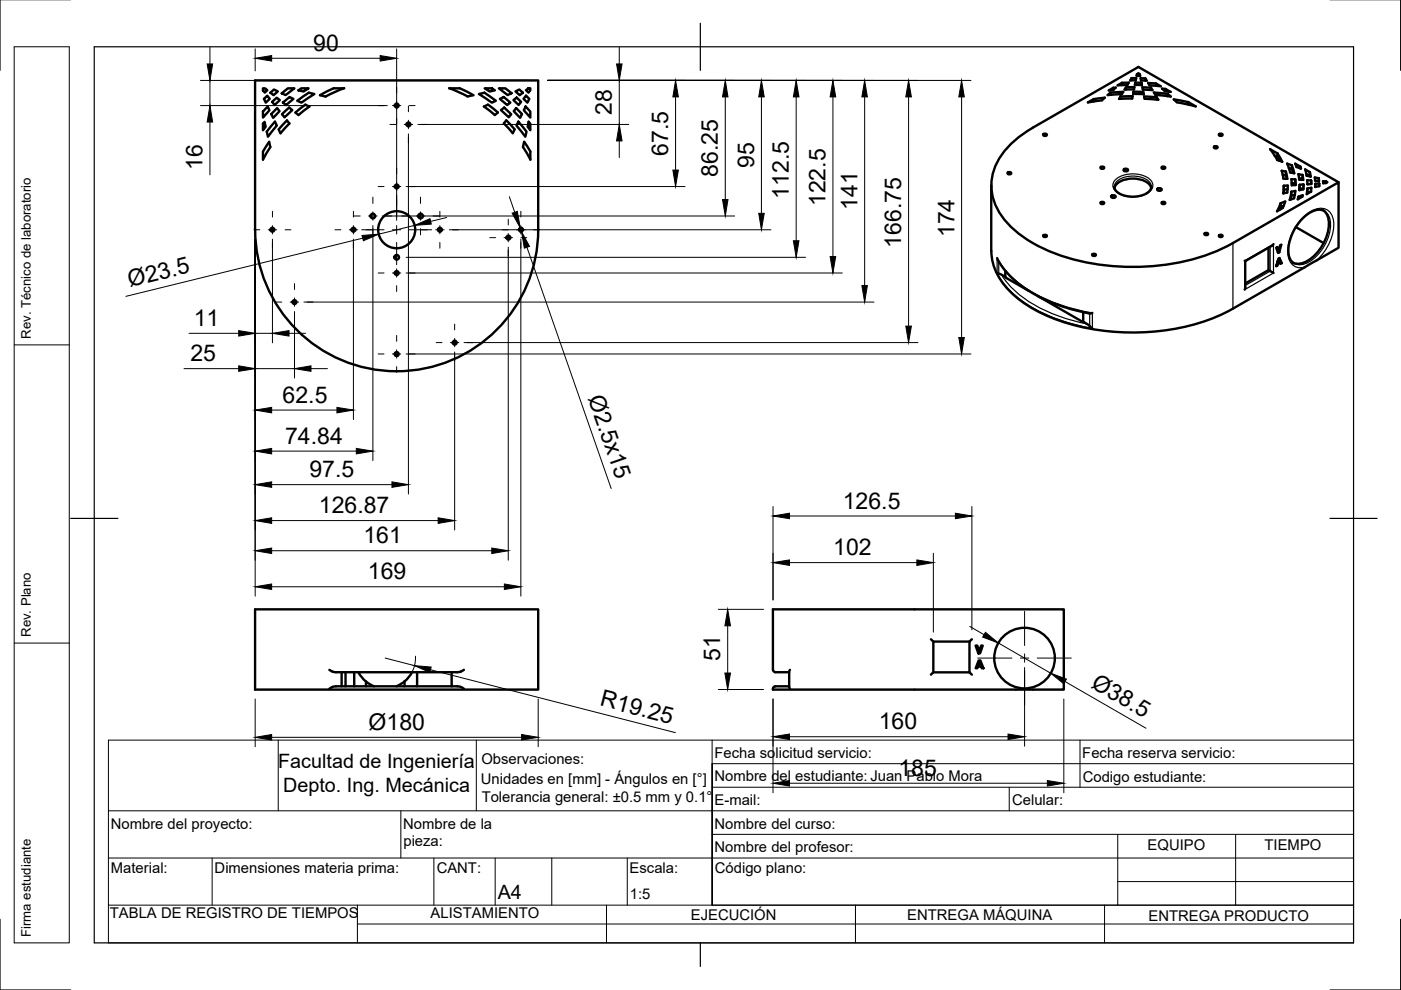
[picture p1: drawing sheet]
<svg xmlns="http://www.w3.org/2000/svg" width="297mm" height="210mm" viewBox="0 0 297 210" stroke-linecap="round" stroke-linejoin="round" font-family="sans-serif">
<!-- layer: Visible -->
<g fill="none" stroke="#000" stroke-width=".51">
<path d="M55.8 18.7h.4l.5 .4-.6 .5-.3-.5zM57.3 19.7l.8-.7 .8 .4-.9 .8zM59.7 19.8l1.3-1.1h1.4l-1.8 1.5zM63.3 19.1l.6-.4h1.5l-1 .7zM65.5 19.6l-2.4 1.8 .8 .4 2.8-1.9-1.2-.2M95.2 18.7a5.1 5.1 0 0 1 3.7 .7l1.5 .8-1.3 .2zM101.5 19.9l1.2-.2 2.4 1.7-.8 .4zM102.8 18.7h1.5l.6 .4-1.1 .3zM105.8 18.7h1.3l1.4 1.1-.9 .4zM109.3 19.4l.8-.4 .7 .7-.6 .5zM111.5 19.1l.5-.4h.4v.4l-.3 .5zM235.4 19.6v.5"/>
<path d="M236 18.6l-.9 .6 .9-.1M236 18.6v.5M236 18.6h.6l-.6 .5M237 18.1a3.3 3.3 0 0 1 2.3-.6l-.3 .5zM237.9 17.6v.4M238.1 19.5l-.2 .5-3 .2 .5-.6M238.2 19.5l-2.8 .1M238.7 18.5h1.8l-.1 .5h-1.9zM238.7 18.5v.5M239.6 17h1.2M239.9 17v-.4l-.3 .5M239.9 16.6h1l-.1 .5"/>
<path d="M240.3 19.4l-.1 .5M240.3 19.4v.5M240.3 19.4l2.1 .1M240.7 17.5l-.1 .5M240.7 17.5v.5M240.7 17.5h1.3M241 16.1h.7M241.1 15.7l.3-.1 .3 .1v.4M241.1 15.7l-.1 .4M241.1 15.7v.4M241.4 15.6v.5M241.7 15.7v.4"/>
<path d="M242 17.5l.1 .5h-1.5M242 17.5v.5M242.2 18.5l1.8 .1 .3 .5-2-.1zM242.4 19.5l.1 .5-2.3-.1M242.4 19.5v.5M242.8 16.6h-1l.1 .5h1.2l-.3-.5v.5M243.4 17.6l.3 .5M243.4 17.6l1.7 .1M244 18.6v.5M245.1 17.7l1 .6-2.4-.2M245.1 17.7v.5M247.1 18.9l1.1 .6-1.2-.2"/>
<path d="M247.1 18.9v.5M247.1 18.9l-.7-.1 .6 .5M247.6 19.9l.6 .6-3.2-.4M247.6 19.9v.5M247.6 19.9l-2.9-.3 .3 .5M56 21l.7-.7 .5 .6-.9 .9zM56.1 25.8l.2 1.1-.5 .7v-1.4zM56.7 22.6l.4 .8-1.3 1.5v-1.2zM57.1 30.1l.2 1.1-1.5 2.6M57.1 30.1l-.6 .8a3.6 3.6 0 0 0-.7 3M57.7 21.6l1-.9 .6 .5-1.1 1.1zM58.3 25.8l.4 .8-1.9 2.4-.2-1.1"/>
<path d="M58.3 25.8l-1.7 2.1M58.8 22.9l.5 .7-1.4 1.4-.4-.8zM60 21.8l1.4-1.2 .8 .4-1.6 1.3zM60.8 25.5l.6 .7-1.9 2-.4-.8M60.9 25.5l-1.8 1.9M61.3 22.8l-1.5 1.4 .5 .7 1.7-1.6-.7-.5M64.8 22.2l-2.2 1.7 .7 .5 2.3-1.8-.9-.4M67.8 20.2l1.5-.8a5.2 5.2 0 0 1 3.7-.7l-4 1.8zM103.4 22.2l-.8 .4 2.3 1.8 .7-.5M103.4 22.2l2.2 1.6M106 21l.8-.4 1.4 1.2-.7 .5zM106.2 23.3l.7-.5 1.5 1.4-.5 .7z"/>
<path d="M106.8 26.2l.6-.7 1.7 1.9M106.8 26.2l1.9 2 .4-.8M108.9 21.2l.6-.5 1 .9-.5 .7zM109.4 22.9l1.3 1.3-.4 .8-1.4-1.4zM109.9 25.8l1.7 2.1-.2 1.1-1.9-2.4zM111.4 22.6l1 1.1v1.2l-1.3-1.5zM111.5 20.3l.7 .7-.4 .8-.8-.9zM112.1 25.8l.3 .4v1.4l-.5-.7zM112.5 33.8l-1.6-2.6 .2-1.1 .6 .8a3.6 3.6 0 0 1 .7 3M213.7 36.6l.4-.1 .3 .3-.5 .2-.3-.2zM221.3 28.4l.4-.1 .3 .3-.5 .2-.3-.2zM231.9 21v.5"/>
<path d="M233.4 35.4l.4-.1 .3 .3-.5 .2-.3-.2zM234.3 20.7l-.7 .6-2.9 .4 1.2-.7M234.3 20.7l-2.4 .3M236.3 39.6a2.55 2.55 0 0 0 2.3 1.9 5.5 5.5 0 0 0 5.2-1.2l.3-.7M236.3 39.8a3.3 3.3 0 0 1 3.1-1.9 5 5 0 0 1 4.5 1.5l.2 .4M237.6 20.5l-.3 .5M237.6 20.5v.4M238.3 35.8h.5l.4 .3-.6 .2-.4-.2zM240.1 20.4v.5l-2.8 .1M240.2 20.4l-2.6 .1M242.6 20.5l.1 .4M242.6 20.4l2.7 .2"/>
<path d="M245.3 20.6l.3 .5-2.9-.2M245.3 20.6v.5M245.5 40l.4-.1 .4 .4-.6 .2-.4-.2zM246.4 35.4l.4-.1 .3 .3-.5 .2-.3-.2zM248.9 21.1l1.5 .2a6.5 6.5 0 0 1 3.1 1.3l-4-.9zM252 21.7v.5M257.5 31.1l.4-.1 .3 .3-.5 .2-.3-.2zM258.5 28.4l.4-.1 .3 .3-.5 .2-.3-.2zM269.3 31.6a3.6 3.6 0 0 1 2.2 2l.4 .7-1.1-.4zM270.8 33.3l.5 .8M270.8 32.5v.9l-.5-.4M271.9 37.1l.7 .1v-.8l-.9-.2 .4 1.7"/>
<path d="M272.1 37.9h.8M272.2 39.4v.8l.8-.1M272.2 39.4l.8-.1v1.1l-.1 .4-.8 .2zM272.6 37.2l.2 .7M272.6 36.4l.3 1.5M272.9 34.7l1 .3M272.9 34.7l.6 1.9M273.9 35v.9l-.7-.3M273.9 35l.5 1.7-.9-.1M273.9 35.9l.3 .8M274.6 34.7l1.1 .6 .1 .4-.9-.3zM274.6 38l.1 1.2-.8 .1-.1-1.3h.8v.9l-.7-.1"/>
<path d="M274.6 38.8l.1 .4M275.3 36.9l.9 .2M275.3 36.9l.2 1.2h.8l-.1-1M275.5 39.3v1M275.7 35.3v.4M276.2 37.1v.8l-.8-.1M276.2 37.9v.2M276.4 39.1l-.9 .1v1.1M276.4 39.1v.4M276.4 39.9l-.9 .1M276.4 39.1l-.1 1M277.1 38.2l.9 .1v.7"/>
<path d="M277.1 38.2l.1 .9 .8-.1M277.2 40l.8-.2v.8M277.2 40v.8l.8-.2M277.2 40l-.1 1.2 .9-.6M277.2 39h.3M277.7 36.5l.2 .9-.9-.1-.3-1.4 1 .6v.8l-.8-.4M277.7 37.3v.1M278 38.3v.7M278.8 37.6l.8 .2 .1 .6-.9-.1zM278.8 39.3v.3M279.6 37.8v.6M279.7 38.9v.6"/>
<path d="M279.7 38.9l-.8 .1v.6M279.7 38.9v.6l-.9 .1M281.1 38.5l.3 .1-.9 .3M281.1 38.5l-.6-.1v.4M281.1 38.5v.3M283.8 38.6l-42.4-24.4-22.4 12.9a17.7 17.7 0 0 0-8.2 8.7 10.9 10.9 0 0 0 2.3 11 28.6 28.6 0 0 0 15.3 8.4 48.6 48.6 0 0 0 31.3-2.8l24.1-13.8v13.9l-22.4 12.9a45.6 45.6 0 0 1-27 4.8 36.6 36.6 0 0 1-19.2-7.4 12.9 12.9 0 0 1-5-9.6v-13.9M54.1 48.7a30 30 0 0 0 30 30 30 30 0 0 0 30-30v-31.6h-60v31.6M211.4 54.7a20.8 20.8 0 0 0 10.9 9.2l4.5 1.6 4.2 1 .6-.1M213.1 57.4v1.3l-1.1-.6-.6-.1M213.2 58.7l.1 .2M213.3 58.9l4.9 2.8M221.3 49.8h.4l.3 .3-.5 .2-.3-.2z"/>
<path d="M231.7 53.9l.4-.1 .3 .3-.5 .2-.3-.2zM233.4 42.9l.4-.1 .3 .3-.5 .2-.3-.2zM235.7 41.5l.5-.1 .3 .4-.6 .2-.3-.2zM246.4 42.9l.4-.1 .3 .3-.5 .2-.3-.2zM255.5 49.4h.4l.2 .3-.5 .2-.3-.2zM258.5 49.8h.4l.3 .3-.5 .2-.3-.2zM263.9 55.3l.1 .1M268.9 52.5v4.8M270 51.8l-.3 .3-5.7 3.3v5.5M270 57.9l-1.1-.6-4.9 2.8M270.7 56.2l.1-.3 .1 .1-.1 .3M270.7 52.4l.4 .8 .3-1.2 .3-.1-.5 1.6"/>
<path d="M270.8 55.9l.5-.3 .1 .1-.5 .3M271 55l.1 .1-.1 .6-.2-.1zM271.1 53.4l-.2 .1M271.1 53.2l-.3-.8-.2 .1 .4 1.1 .2-.1M271.1 55.1l.2 .4-.3 .2M271.2 54.8l.4 .9M271.4 55.7l.1 .2 .3-.1h-.4M271.5 52l-.4 1.4 .1 .1M271.5 43.1v.8l.6-.2M271.5 43.9l-.2 .6M271.5 43.1l1-.4-.5 1.4-1.3 .7zM271.8 55.8l-.5-1.1-.3 .2-.4 1.6 .2-.2h-.2"/>
<path d="M272.2 40.2v.8M273.8 40.7v.8l.7-.2M273.8 41.5l-.1 .8M273.8 40.6l.8-.1-.2 1.5-1 .4zM274.7 48.1l5.9 3.4M275.3 41.7v.5M276.1 41.7l-.9 .6 .1-.6M276.1 41.7l.1-.3-.9 .3M276.3 40.1l-.8 .2M277.2 40.8v.3M280.6 44.6a4.2 4.2 0 0 1 1 4.4 9.6 9.6 0 0 1-5.4 6.8l-1.4 .1-.6-.2M280.8 44.7a3.5 3.5 0 0 0-3.9 1 10 10 0 0 0-3.7 8.4l.5 1.1 .6 .6"/>
<path d="M83.8 75.4h.5M220 62.8l9.7 5.4M229.7 66.2v2l1.1 .7 .8 .7M264 60.9l-.1 .5M54.1 129.2h60v17h-60zM197.4 135.5l.5 .5h7.6M197.9 136v6.6M206.1 135.5l-.6 .5v6.6M206.8 136.9h.4l.4 1.2 .4-1.2h.4l-.6 1.6h-.4zM69.8 146l.7-.3 .7-.2h25.8l.7 .2 .7 .3M69.8 142l.7 .4 .7 .1h25.8l.7-.1 .7-.4M72.4 142.5v3"/>
<path d="M73.3 142.5v3M75.1 142.5v3M76 142.5l.9 1.3 .7 .7M77.6 144.5v1M77.6 144.5l1.7 1M85.8 144.5v1M85.8 144.5l-1.8 1M87.4 142.5l-.6 .9-1 1.1M88.4 142.5v3M95.8 142.5v3M167.3 142.5h-1.6a2.05 2.05 0 0 1-1.7-.2l-.1-13.1h61.7v17h-61.7a.7 .7 0 0 1 .3-.7 .7 .7 0 0 1 .8 0h2.3M167.5 142l-.2 .4v3.3l.2 .3"/>
<path d="M197.4 143l.5-.4h7.6l.6 .4M207.5 140h.4l.6 1.7h-.3l-.2-.4h-.7l-.1 .4h-.3zM207.7 140.4l.2 .6h-.4z"/>
<circle cx="84.1" cy="39.5" r=".41"/>
<circle cx="84.1" cy="22.4" r=".41"/>
<circle cx="86.6" cy="26.4" r=".41"/>
<circle cx="57.8" cy="48.7" r=".41"/>
<circle cx="74.9" cy="48.7" r=".41"/>
<circle cx="79" cy="45.8" r=".5"/>
<circle cx="84.1" cy="57.9" r=".41"/>
<circle cx="84.1" cy="54.6" r=".5"/>
<circle cx="84.1" cy="48.7" r="3.9"/>
<circle cx="89.2" cy="45.8" r=".5"/>
<circle cx="93.3" cy="48.7" r=".41"/>
<circle cx="107.8" cy="50.4" r=".41"/>
<circle cx="110.5" cy="48.7" r=".41"/>
<circle cx="62.4" cy="64.1" r=".41"/>
<circle cx="84.1" cy="75.1" r=".41"/>
<circle cx="96.4" cy="72.6" r=".41"/>
<circle cx="217.2" cy="139.5" r="6.4"/>
</g>
<!-- layer: Visible Narrow -->
<path d="M236.3 39.6a3 3 0 0 1 3-2.2 4.7 4.7 0 0 1 4.7 1.7l.1 .5M236.6 38a6.2 6.2 0 0 1 7.2 0 1.76 1.76 0 0 1-.6 3 6.4 6.4 0 0 1-6.6-.4 1.63 1.63 0 0 1 0-2.6zM211.4 54.7v3.3a21.5 21.5 0 0 0 11.3 9.1 41.6 41.6 0 0 0 8.9 2.5M211.4 54.7a21.5 21.5 0 0 0 11.3 9.1 41.6 41.6 0 0 0 8.9 2.5v3.3M211.8 55.4v2.6M212.3 58.2a23.9 23.9 0 0 0 13.3 9.2l4.9 1.3M261.4 51.5v13.9M263.9 55.3l6.1-3.5v6.1l-6.1 3.5zM269.3 52.3v5.2l-5.3 3M279.2 55.2a10.6 10.6 0 0 0 3.5-8.3 2.76 2.76 0 0 0-4-2.5 10.3 10.3 0 0 0-5.6 9.9 2.68 2.68 0 0 0 3.5 2.4M280.8 44.7a3.9 3.9 0 0 1 1.2 4.4 9.5 9.5 0 0 1-5.6 6.9l-1.4 .1-.6-.3M231 66.5v2.6" fill="none" stroke="#000" stroke-width=".25"/>
<!-- layer: BOM -->
<path d="M3 9.9h11.7v190h-11.7zM3 73.1h11.7M3 136.3h11.7" fill="none" stroke="#000" stroke-width=".21"/>
<!-- layer: Border -->
<path d="M0 -.1v15M297 -.1v15M20 9.9h267v190h-267zM148.5 4.9v10M15 109.9h10M282 109.9h10M0 194.9v15h15M148.5 199.9v5M297 194.9v15h-15" fill="none" stroke="#000" stroke-width=".25"/>
<!-- layer: TitleBlock -->
<g fill="none" stroke="#000" stroke-width=".21">
<path d="M59 156.9v15M101 156.9v15M151 156.9v35v-30h136M229 156.9v10M23 171.9h264M85 171.9v10M151 166.9h136M151 176.9h136M214 166.9v5M237 176.9v15M262 176.9v15M23 191.9v8h264v-43h-264v35h264h-136"/>
<path d="M23 181.9h264M45 181.9v10M75.8 195.9h211.2M75.8 191.9v8M92 181.9v10M105 181.9v10M117 181.9v10M128.6 191.9v8M133 181.9v10M181.4 191.9v8M234.2 191.9v8M237 186.9h50"/>
</g>
<!-- layer: FD_Dimensions -->
<g fill="none" stroke="#000" stroke-width=".21">
<path d="M42.5 17.1h69.6M44.5 10v3.6M44.5 17.1v5.3M54.1 10.4v4.6M57.6 12.4h23M84.1 10.4v36.3M116.1 17.1h89.8M131.3 10v3.6M131.3 17.1v9.3M42.5 22.4h39.6M44.5 25.9v11.2M86.1 39.6h59.1"/>
<path d="M86.6 28.4v76.3M88.6 26.4h44.7M131.3 29.9v3.5M143.2 20.5v15.6M153.8 20.5v21.8M161.4 20.5v24.7M168.8 20.5v30.5M176.6 20.5v33.9M183.3 20.5v40.1M192.6 20.5v48.6M203.9 20.5v51.1M54.1 50.7v75.7"/>
<path d="M57.8 50.7v22M74.9 50.7v38.3M76.9 50.5l-50.2 12.3M79.1 47.8v49.9M81 45.8h74.8M86.1 57.9h92.5M86.1 54.6h84.7M87.9 47.8l-7.6 1.8M94.7 46.1l-3.4 .8M95.3 48.7h68.1M107.8 52.4v66.4M108 41.7l1.1 3.3"/>
<path d="M110.3 48.3l.3 .8M110.4 50.7v75.7M111.7 52.4l17.9 51.2M39 78.2h11.6M40.1 70.7h10.5M54.1 78.2h8.3M54.1 70.7h3.7M61.3 70.7h3.5M62.4 66.1v14.1M64.4 64h120.9M65.9 78.2h3.5M86.1 75h119.8"/>
<path d="M96.4 74.6v37.8M98.4 72.6h96.2M57.6 86.9h13.8M57.6 95.6h17.9M57.6 116.8h46.7M57.6 110.4h35.3M57.6 102.8h25.5M163.9 107.4v19.8M167.4 109.4h35.2M167.4 119.3h27M197.9 117.3v16.7M206.1 107.4v26.1"/>
<path d="M57.6 124.4h49.3M81.7 139.5l6.2 1.6M88.1 139.1l-.3 2.3-.7 1.6M152.3 129.2h9.6M154.3 132.7v10M205.6 132.8l3 1.8M211.7 136.3l11.1 6.4M54.1 148.2v10.1M57.6 156.3h53M91.3 142l51.9 13.3M114.1 148.2v10.1M152.3 146.2h9.6"/>
<path d="M163.9 148.2v19.9M167.4 156.2h46.3M217.2 141.5v16.7M225.6 148.2v19.9M225.8 144.5l17.2 9.9M167.4 166.1h54.7"/>
</g>
<g fill="#000" stroke="#000" stroke-width=".21">
<path d="M43.9 13.6h1.2l-.6 3.5zM54.1 12.4l3.5-.6v1.1zM80.6 11.8l3.5 .6-3.5 .5zM130.7 13.6h1.2l-.6 3.5zM44.5 22.4l.6 3.5h-1.2zM131.3 26.4l.6 3.5h-1.2zM142.7 36.1h1.1l-.6 3.5zM143.2 17.1l.6 3.4h-1.1zM153.8 17.1l.5 3.4h-1.1zM161.4 17.1l.6 3.4h-1.1zM168.8 17.1l.6 3.4h-1.2zM176.6 17.1l.6 3.4h-1.2z"/>
<path d="M183.3 17.1l.6 3.4h-1.2zM192.6 17.1l.6 3.4h-1.2zM203.9 17.1l.5 3.4h-1.1zM76.8 49.9l3.5-.3-3.3 1.4zM87.9 47.8l3.3-1.4 .2 1.1zM108.6 45.2l1.1-.4 .6 3.5zM110.6 49.1l1.7 3.1-1.1 .4zM153.2 42.3h1.1l-.5 3.5zM160.9 45.2h1.1l-.6 3.5zM168.2 51h1.2l-.6 3.6zM176 54.4h1.2l-.6 3.5zM50.6 77.6l3.5 .6-3.5 .5z"/>
<path d="M50.6 70.1l3.5 .6-3.5 .6zM57.8 70.7l3.5-.6v1.2zM62.4 78.2l3.5-.6v1.1zM182.7 60.6h1.2l-.6 3.4zM192 69.1h1.2l-.6 3.5zM203.3 71.6h1.1l-.5 3.4zM54.1 86.9l3.5-.5v1.1zM54.1 95.6l3.5-.5v1.1zM71.4 86.4l3.5 .5-3.5 .6zM75.5 95.1l3.6 .5-3.6 .6zM54.1 116.8l3.5-.6v1.2zM54.1 110.4l3.5-.6v1.2z"/>
<path d="M54.1 102.8l3.5-.6v1.1zM83.1 102.2l3.5 .6-3.5 .5zM92.9 109.8l3.5 .6-3.5 .6zM104.3 116.2l3.5 .6-3.5 .6zM163.9 109.4l3.5-.6v1.2zM163.9 119.3l3.5-.6v1.2zM194.4 118.7l3.5 .6-3.5 .6zM202.6 108.8l3.5 .6-3.5 .6zM54.1 124.4l3.5-.6v1.2zM106.9 123.8l3.5 .6-3.5 .6zM154.3 129.2l.6 3.5h-1.2zM208.9 134.1l2.8 2.2-3.4-1.2z"/>
<path d="M54.1 156.3l3.5-.6v1.2zM87.9 141.1l3.5 .3-.3 1.2zM110.6 155.7l3.5 .6-3.5 .6zM153.7 142.7h1.2l-.6 3.5zM163.9 156.2l3.5-.6v1.2zM213.7 155.6l3.5 .6-3.5 .6zM222.8 142.7l3.3 1.3-.6 1zM163.9 166.1l3.5-.6v1.2zM222.1 165.5l3.5 .6-3.5 .6z"/>
</g>
<!-- layer: Smart Centers -->
<g fill="none" stroke="#000" stroke-width=".21">
<path d="M84.1 18.5v1.2M80.2 39.6h1.2M80.2 22.4h1.2M82.7 26.4h1.2M83.2 39.6h1.8M83.2 22.4h1.8M84.1 21.5v1.8M84.1 25.1v1.2M84.1 35.6v1.3M84.1 38.7v1.7M85.7 26.4h1.8M86.6 22.5v1.2"/>
<path d="M86.6 25.5v1.8M86.6 29.1v1.2M86.8 39.6h1.2M86.8 22.4h1.2M89.3 26.4h1.2M53.8 48.7h1.3M56.9 48.7h1.8M57.8 44.8v1.2M57.8 47.8v1.8M57.8 51.4v1.2M60.5 48.7h1.2M71 48.7h1.3"/>
<path d="M74 48.7h1.8M74.9 44.8v1.2M74.9 47.8v1.8M74.9 51.4v1.2M75.1 45.8h1.3M76.7 48.7h4.7M78.1 45.8h1.8M79.1 41.8v1.3M79.1 44.9v1.8M79.1 48.5v1.3M80.2 57.9h1.2M81.7 45.8h1.4"/>
<path d="M83.2 48.7h1.8M83.2 57.9h1.8M84.1 41.3v4.7M84.1 47.8v1.8M84.1 51.4v4.7M84.1 57v1.8M85.2 45.8h1.3M86.8 48.7h4.7M86.8 57.9h1.2M88.3 45.8h1.7M89.2 41.8v1.3M89.2 44.9v1.8"/>
<path d="M89.2 48.5v1.3M91.8 45.8h1.4M92.4 48.7h1.8M93.3 44.8v1.2M93.3 47.8v1.8M93.3 51.4v1.2M95.9 48.7h1.3M103.8 50.4h1.3M106.5 48.7h1.3M106.9 50.4h1.8M107.8 46.5v1.2M107.8 49.5v1.8"/>
<path d="M107.8 53.1v1.2M109.5 48.7h1.8M110.4 44.8v1.2M110.4 47.8v1.8M110.4 51.4v1.2M110.4 50.4h1.3M113.1 48.7h1.2M58.5 64h1.3M61.5 64h1.8M62.4 60.1v1.3M62.4 63.2v1.8M62.4 66.7v1.3"/>
<path d="M65.1 64h1.3M80.2 75h1.2M83.2 75h1.8M84.1 60.6v1.2M84.1 71.1v1.3M84.1 74.2v1.7M84.1 77.7v1.3M86.8 75h1.2M92.5 72.6h1.2M95.5 72.6h1.8M96.4 68.7v1.2M96.4 71.7v1.8"/>
<path d="M96.4 75.3v1.3M99.1 72.6h1.2M207.3 139.5h7.2M216.3 139.5h1.8M217.2 129.6v7.3M217.2 138.6v1.8M219.9 139.5h7.2M217.2 142.2v7.3"/>
</g>
<g font-size="4.9">
<text x="66.4" y="10.8">90</text>
<text x="129.8" y="24.4" transform="rotate(-90 129.8 24.4)">28</text>
<text x="141.7" y="33.1" transform="rotate(-90 141.7 33.1)">67.5</text>
<text x="159.9" y="35.6" transform="rotate(-90 159.9 35.6)">95</text>
<text x="42.9" y="36.1" transform="rotate(-90 42.9 36.1)">16</text>
<text x="152.2" y="37.5" transform="rotate(-90 152.2 37.5)">86.25</text>
<text x="167.2" y="42.1" transform="rotate(-90 167.2 42.1)">112.5</text>
<text x="175" y="43.7" transform="rotate(-90 175 43.7)">122.5</text>
<text x="181.8" y="44.4" transform="rotate(-90 181.8 44.4)">141</text>
<text x="191.1" y="52.5" transform="rotate(-90 191.1 52.5)">166.75</text>
<text x="202.4" y="50.3" transform="rotate(-90 202.4 50.3)">174</text>
<text x="27.6" y="60.9" transform="rotate(-14 27.6 60.9)">Ø23.5</text>
<text x="41.1" y="69.2">11</text>
<text x="40.4" y="76.6">25</text>
<text x="59.9" y="85.4">62.5</text>
<text x="124.6" y="84.4" transform="rotate(71 124.6 84.4)">Ø2.5x15</text>
<text x="60.5" y="94.1">74.84</text>
<text x="65.6" y="101.2">97.5</text>
<text x="178.7" y="107.8">126.5</text>
<text x="67.6" y="108.8">126.87</text>
<text x="77" y="115.2">161</text>
<text x="176.7" y="117.7">102</text>
<text x="78" y="122.8">169</text>
<text x="152.7" y="140.1" transform="rotate(-90 152.7 140.1)">51</text>
<text x="127" y="149.6" transform="rotate(14 127 149.6)">R19.25</text>
<text x="231.1" y="145.7" transform="rotate(30 231.1 145.7)">Ø38.5</text>
<text x="78.1" y="154.7">Ø180</text>
<text x="186.3" y="154.7">160</text>
<text x="190.5" y="164.5">185</text>
</g>
<g font-size="4.2">
<text x="59" y="162.9">Facultad de Ingeniería</text>
<text x="60" y="168">Depto. Ing. Mecánica</text>
<text x="105.5" y="190.7">A4</text>
</g>
<g font-size="3.1">
<text x="102.1" y="162">Observaciones:</text>
<text x="151.5" y="160.7">Fecha solicitud servicio:</text>
<text x="229.5" y="160.7">Fecha reserva servicio:</text>
<text x="102" y="166.3">Unidades en [mm] - Ángulos en [°]</text>
<text x="151.5" y="165.7">Nombre del estudiante: Juan Pablo Mora</text>
<text x="229.6" y="165.7">Codigo estudiante:</text>
<text x="102.1" y="170.1">Tolerancia general: ±0.5 mm y 0.1°</text>
<text x="151.5" y="170.7">E-mail:</text>
<text x="214.6" y="170.7">Celular:</text>
<text x="23.5" y="175.7">Nombre del proyecto:</text>
<text x="85.5" y="175.7">Nombre de la</text>
<text x="85.5" y="179.4">pieza:</text>
<text x="151.5" y="175.7">Nombre del curso:</text>
<text x="23.5" y="185.2">Material:</text>
<text x="45.5" y="185.2">Dimensiones materia prima:</text>
<text x="92.6" y="185.2">CANT:</text>
<text x="133.5" y="185.2">Escala:</text>
<text x="151.5" y="180.7">Nombre del profesor:</text>
<text x="151.6" y="185.2">Código plano:</text>
<text x="243.3" y="180.2">EQUIPO</text>
<text x="268.1" y="180.2">TIEMPO</text>
<text x="133.5" y="190.7">1:5</text>
<text x="23.3" y="194.7">TABLA DE REGISTRO DE TIEMPOS</text>
<text x="91.3" y="194.6">ALISTAMIENTO</text>
<text x="146.5" y="195.1">EJECUCIÓN</text>
<text x="192.4" y="195.1">ENTREGA MÁQUINA</text>
<text x="243.5" y="195.2">ENTREGA PRODUCTO</text>
</g>
<g font-size="2.8">
<text x="6.5" y="71.9" transform="rotate(-90 6.5 71.9)">Rev. Técnico de laboratorio</text>
<text x="6.5" y="135.1" transform="rotate(-90 6.5 135.1)">Rev. Plano</text>
<text x="6.5" y="198.6" transform="rotate(-90 6.5 198.6)">Firma estudiante</text>
</g>
</svg>
